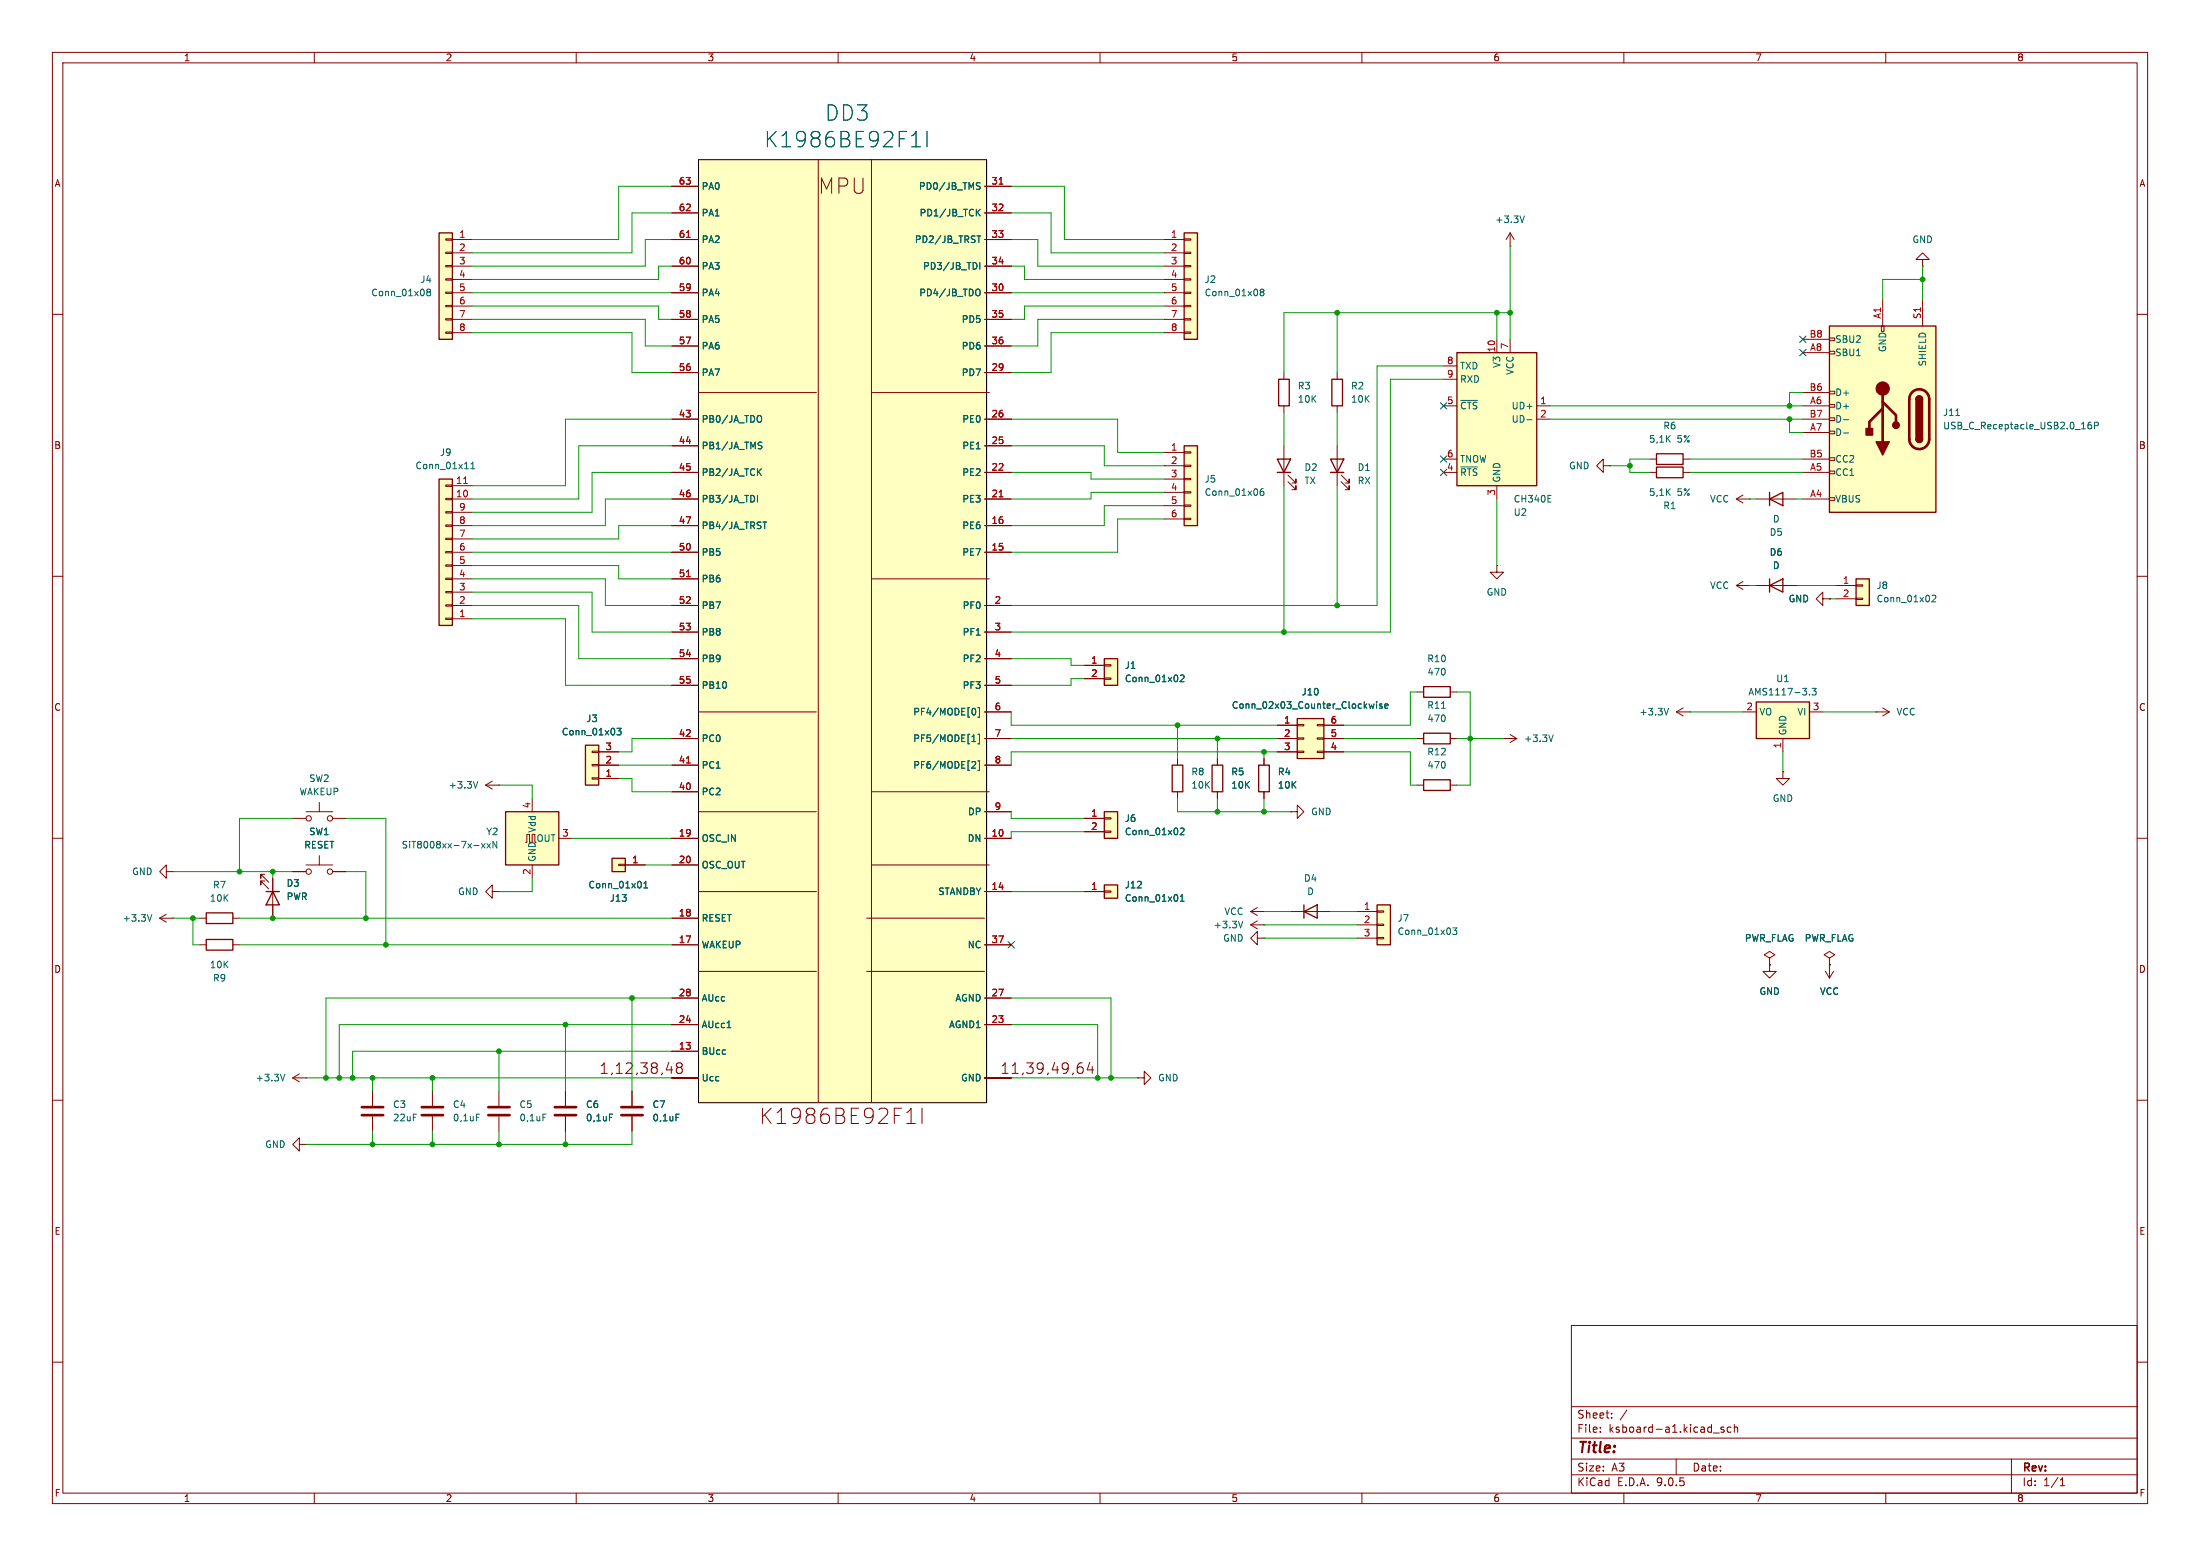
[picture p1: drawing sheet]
<svg xmlns="http://www.w3.org/2000/svg" width="420mm" height="297mm" viewBox="0 0 420 297" stroke-linecap="round" stroke-linejoin="round" font-family="sans-serif">
<g fill="none" stroke="#840000" stroke-width=".19">
<path d="M10 10h400v277h-400zM12 12h396v273h-396zM60 10v2M110 10v2M160 10v2M210 10v2M260 10v2M310 10v2M360 10v2M10 60h2M408 60h2M10 110h2"/>
<path d="M408 110h2M10 160h2M408 160h2M31.7 166.4v-1.3l-1.2 1.3 1.2 1.2v-1.2h1.3M33 166.4h.1M10 210h2M408 210h2M300 253h108v32h-108zM10 260h2M300 278.5h108M300 274.5h108M300 268.5h108"/>
<path d="M305.5 273.2v.2M305.5 272.5v.1M307.7 270.5v.2M307.7 269.8v.1M310.6 269.1l-1.3 1.9M320 278.5v3M327.1 273.5h1.1M329.1 272.5l-.4-.1-.2 .2 .1 .2 .5 .2v.3h-.6M330.4 272.5l-.4-.1-.3 .3 .2 .6h.5M331.1 272.5l.2-.1 .4 .1v.9M331.1 271.9v1.5M384 278.5v6.5"/>
<path d="M408 260h2M60 285v2M110 285v2M160 285v2M210 285v2M260 285v2M300 281.5h108M310 285v2M360 285v2M393.3 283.6h.9M393.3 282.5l.4-.4v1.5"/>
</g>
<path d="M133.3 30.5h55v180h-55z" fill="#ffffc2"/>
<path d="M133.3 30.5h55v180h-55z" fill="none" stroke="#000" stroke-width=".19"/>
<g fill="none" stroke="#840000" stroke-width=".19">
<path d="M128.3 35.6h5M156.2 30.5v180M166.4 30.5v180M188 35.6h5M128.3 40.6h5M128.3 45.7h5M128.3 50.8h5M128.3 55.9h5M188 40.6h5M188 45.7h5M188 50.8h5M188 55.9h5"/>
<path d="M128.3 61h5M128.3 66h5M128.3 71.1h5M133.3 74.9h22.6M166.4 74.9h22.5M188 61h5M188 66h5M188 71.1h5M128.3 80h5M128.3 85.1h5M128.3 90.2h5M128.3 95.3h5"/>
<path d="M188 80h5M188 85.1h5M188 90.2h5M188 95.3h5M128.3 110.5h5M128.3 100.3h5M128.3 105.4h5M128.3 115.6h5M166.4 110.5h22.5M188 100.3h5M188 105.4h5M188 115.6h5"/>
<path d="M128.3 120.7h5M128.3 125.7h5M128.3 130.8h5M133.3 135.9h22.6M188 135.9h5M188 120.7h5M188 125.7h5M188 130.8h5M128.3 151.1h5M128.3 141h5M128.3 146.1h5M133.3 154.9h22.6"/>
<path d="M166.4 151.1h22.5M188 154.9h5M188 141h5M188 146.1h5M128.3 165.1h5M128.3 175.3h5M128.3 160h5M133.3 170.2h22.6M165.5 175.3h22.5M166.4 165.1h22.5M188 170.2h5M188 160h5"/>
<path d="M128.3 180.3h5M128.3 190.5h5M128.3 195.6h5M133.3 185.4h22.6M165.5 185.4h22.5M188 180.3h5M188 190.5h5M188 195.6h5M128.3 200.7h5M128.3 205.7h5M129.5 203.7l-.4-.3 .1-.3 .3-.2h.4l.4 .4-.1 .2-.3 .2M129.5 203.7l-.4 .4 .1 .6 .3 .2 .6-.1 .2-.3v-.4l-.4-.4"/>
<path d="M129.5 203.7h.4M145.6 211.5v2.9M146 212.8l1.2 1.6M147.2 211.5l-1.6 1.7M148.3 214.4h1.7M148.3 212.4l.3-.2 .6-.7v2.9M152.8 212.8l-.2 .3-.4 .2h-.5l-.4-.2-.2-.3v-.7l.3-.4 .8-.2 .4 .3a1.93 1.93 0 0 1-.7 2.6h-.5M154.5 212.8l-.5 .3-.1 .2 .1 .9 .5 .2 .8-.1 .3-.4v-.6l-.3-.4-.3-.1M154.5 212.8a.63 .63 0 0 1-.6-.6 .63 .63 0 0 1 .6-.7h.5a.63 .63 0 0 1 .6 .7 .63 .63 0 0 1-.6 .6M154.5 212.8h.5M158.1 211.5a1.16 1.16 0 0 0-1.4 1.3v1.1l.3 .4 .8 .1 .4-.2 .1-.3v-.7l-.2-.4-.9-.2-.2 .2-.3 .4M159.6 211.5h1a.71 .71 0 0 1 .5 .7 .71 .71 0 0 1-.5 .7 .78 .78 0 0 1 .7 .7 .78 .78 0 0 1-.6 .8h-1.1z"/>
<path d="M159.6 212.9h1M162.5 212.9h1M163.9 211.5h-1.4v2.9h1.4M166.7 212.8l-.1 .3-.5 .2-.8-.1-.3-.4v-.7l.3-.4 .8-.2 .5 .3a1.93 1.93 0 0 1-.7 2.6h-.6M167.8 211.8l.4-.3h.7a.79 .79 0 0 1 .4 1.3l-1.6 1.6h1.8M170.7 212.9h1M172.1 211.5h-1.4v2.9M173.1 214.4h1.7M173.1 212.4l.3-.2 .5-.7v2.9M176 211.5v2.9M188 205.7h5M206.2 202.9h.4"/>
<path d="M206.4 203.6l.4 .4v.5l-.4 .4M208 202.8l-.4 1.4h1.2M208.5 203.5v1.4"/>
</g>
<path d="M190.7 35.1h.8M131.1 45.3h.7M190.7 94.8h.8M131.1 110.1h.7M131.1 145.6h.7" fill="none" stroke="#a90000" stroke-width=".19"/>
<g fill="none" stroke="#006464" stroke-width=".19">
<path d="M146.5 25.1v2.9M146.9 26.3l1.3 1.7M148.2 25.1l-1.7 1.7M149.3 28h1.7M149.3 25.9l.3-.1 .5-.7v2.9M153.7 26.3l-.2 .5-.3 .1h-.6l-.3-.1-.2-.5v-.7l.2-.4 .9-.1 .4 .3a1.93 1.93 0 0 1-.7 2.6h-.6M155.4 26.3l-.3 .2-.2 .4 .1 .8 .4 .3 .8-.1 .3-.4-.1-.9-.4-.3M155.4 26.3a.63 .63 0 0 1-.6-.6 .63 .63 0 0 1 .6-.6h.6a.63 .63 0 0 1 .5 .6 .63 .63 0 0 1-.5 .6M155.4 26.3h.6M159 25.1a1.16 1.16 0 0 0-1.4 1.2v1.2l.3 .4 .8 .1 .5-.3 .1-.2v-.7l-.3-.5-.8-.1-.4 .3-.2 .3M160.6 25.1h.9a.71 .71 0 0 1 .6 .7 .71 .71 0 0 1-.6 .7 .78 .78 0 0 1 .8 .7 .78 .78 0 0 1-.6 .8h-1.1zM160.6 26.5h.9"/>
<path d="M163.5 26.5h.9M164.9 25.1h-1.4v2.9h1.4M167.6 26.3l-.2 .5-.3 .1h-.6l-.4-.3-.1-.3v-.7l.3-.4 .8-.1 .4 .3a1.93 1.93 0 0 1-.7 2.6h-.5M168.8 25.4l.4-.3h.7a.79 .79 0 0 1 .4 1.2l-1.7 1.7h1.8M171.7 26.5h1M173.1 25.1h-1.4v2.9M174 28h1.7M174 25.9l.3-.1 .6-.7v2.9M177 25.1v2.9M186.5 35.4l.6 .4-.1 .3h-.4M186.5 34.9h.6M187.1 39.9l-.7 .8"/>
<path d="M186.4 50.3l.1 .4-.1 .5M186.5 45h.7M186.6 55.2a.43 .43 0 0 1 .5 .4v.4a.43 .43 0 0 1-.5 .5M186.6 40.5l.5 .7M186.9 45v1.3M187 50.1v1.3M144.8 79.3a.43 .43 0 0 1 .6 .4v.5a.43 .43 0 0 1-.6 .4M144 94.9v.6M144.6 94.6v1.2M144.8 90l.5 .7M145 85l.3 .1 .1 .3-.2 .3h-.3M145 84.4l.4 .1"/>
<path d="M145.3 89.5l-.7 .7M145.6 99.6h.8M146 99.6v1.3M185.7 135.3l.1-.1a.68 .68 0 0 1 .5 .6 .68 .68 0 0 1-.5 .7l-.1-.1M186.7 135.1h.3v1.8h-.3M185.5 141.5h.8M185.7 140.6l.2-.3v1.2M185.7 145.4h.4l.2 .3-.8 .9h.8M186.7 140.2h.3v1.8h-.3M186.7 145.2h.3v1.9h-.3M138.8 196.2h.7"/>
</g>
<path d="M116.8 163.8h2.6v2.6h-2.6z" fill="#ffffc2"/>
<path d="M116.8 163.8h2.6v2.6h-2.6z" fill="none" stroke="#840000" stroke-width=".25"/>
<path d="M118.1 165h1.3v.2h-1.3zM119.4 165.1h3.8" fill="none" stroke="#840000" stroke-width=".19"/>
<path d="M122.9 169.5h.7M122.9 168.6l.4-.4v1.3" fill="none" stroke="#006464" stroke-width=".19"/>
<path d="M111.8 142.2h2.5v7.7h-2.5z" fill="#ffffc2"/>
<path d="M111.8 142.2h2.5v7.7h-2.5z" fill="none" stroke="#840000" stroke-width=".25"/>
<path d="M113 148.5h1.3v.2h-1.3zM113 145.9h1.3v.3h-1.3zM113 143.4h1.3v.2h-1.3zM114.3 148.6h3.8M114.3 146.1h3.8M114.3 143.5h3.8" fill="none" stroke="#840000" stroke-width=".19"/>
<path d="M117.8 139h.8l-.5 .5 .4 .1v.6l-.2 .1-.5-.1" fill="none" stroke="#006464" stroke-width=".19"/>
<path d="M262.9 172.7h2.5v7.6h-2.5z" fill="#ffffc2"/>
<path d="M262.9 172.7h2.5v7.6h-2.5z" fill="none" stroke="#840000" stroke-width=".25"/>
<path d="M30.5 175.3l1.2 .7M30.5 175.3h2.5M31.7 174.5l-1.2 .8M33 175.3h.1M94 170.2v-1.3l-1.3 1.3 1.3 1.3v-1.3h1.2M95.2 170.2h.1M259.1 174h3.8M259.1 176.5h3.8M259.1 179.1h3.8M262.9 173.9h1.3v.2h-1.3zM262.9 176.4h1.3v.3h-1.3zM262.9 178.9h1.3v.3h-1.3z" fill="none" stroke="#840000" stroke-width=".19"/>
<path d="M29 174.6l-.4 1.2M277.3 177.1h.8l-.4 .5 .4 .1v.6l-.2 .1-.6-.1" fill="none" stroke="#006464" stroke-width=".19"/>
<path d="M96.5 154.9h10.2v10.2h-10.2z" fill="#ffffc2"/>
<path d="M96.5 154.9h10.2v10.2h-10.2z" fill="none" stroke="#840000" stroke-width=".25"/>
<path d="M92.7 149.9l1.3 .7M92.7 149.9h2.5M94 149.1l-1.3 .8M95.2 149.9h.1M101.6 152.4v2.5M100.3 160.8h.3v-1.5h.5v1.5h.5v-1.5h.5v1.5h.3M101.6 165.1v2.5M106.7 160h2.5M217.2 205.7h1.2v-1.2l1.3 1.2-1.3 1.3v-1.3M217.2 205.7h.1" fill="none" stroke="#840000" stroke-width=".19"/>
<path d="M91.2 149.2l-.4 1.2M91.9 161l.7 .9M92.6 161l-.7 .9M93 161l.6 .9M93.6 161l-.6 .9M94.8 160.6v1.3l-.7-1.3v1.3" fill="none" stroke="#006464" stroke-width=".19"/>
<path d="M83.8 44.5h2.6v20.3h-2.6z" fill="#ffffc2"/>
<path d="M83.8 44.5h2.6v20.3h-2.6zM39.4 179.3h5v2.1h-5zM39.4 174.2h5v2.1h-5zM50.8 170.2h2.5M52.1 170.2l1.2 2.5h-2.5z" fill="none" stroke="#840000" stroke-width=".25"/>
<g fill="none" stroke="#840000" stroke-width=".19">
<path d="M85.1 45.6h1.3v.2h-1.3zM85.1 48.1h1.3v.3h-1.3zM85.1 50.7h1.3v.2h-1.3zM85.1 53.2h1.3v.3h-1.3zM85.1 55.8h1.3v.2h-1.3zM85.1 58.3h1.3v.2h-1.3zM86.4 45.7h3.8M86.4 48.3h3.8M86.4 50.8h3.8M86.4 53.3h3.8M86.4 55.9h3.8M86.4 58.4h3.8"/>
<path d="M85.1 60.8h1.3v.3h-1.3zM85.1 63.4h1.3v.2h-1.3zM86.4 61h3.8M86.4 63.5h3.8M55.9 156.2h2.5M58.4 154.9h5.1M61 153.2v1.7M63.5 156.2h2.5M38.1 175.3h1.3M44.4 175.3h1.3M50.5 166.9h-.7v.7v-.7l1.5 1.5M50.5 168.1h-.7v.8v-.8l1.5 1.6"/>
<path d="M52.1 167.6v7.7M55.9 166.4h2.5M58.4 165.1h5.1M61 163.3v1.8M63.5 166.4h2.5M38.1 180.3h1.3M44.4 180.3h1.3M82.5 208.3v2.8M82.5 213.1v2.8M95.2 208.3v2.8M95.2 213.1v2.8M107.9 208.3v2.8"/>
<path d="M107.9 213.1v2.8M120.6 208.3v2.8M120.6 213.1v2.8"/>
<circle cx="58.9" cy="156.2" r=".51"/>
<circle cx="63" cy="156.2" r=".51"/>
<circle cx="58.9" cy="166.4" r=".51"/>
<circle cx="63" cy="166.4" r=".51"/>
</g>
<path d="M81.7 55.7l-.2-.2 .2-.3h.3l.2 .2-.2 .3M81.7 55.7l-.2 .3v.3l.2 .2 .4-.1 .1-.2v-.2l-.2-.3M81.7 55.7h.3M90.9 212.7h.7M103.6 212.7h.7M116.3 212.7h.7M129 212.7h.7" fill="none" stroke="#006464" stroke-width=".19"/>
<path d="M80.5 211.3h4.1M80.5 212.9h4.1M93.2 211.3h4.1M93.2 212.9h4.1M105.9 211.3h4.1M105.9 212.9h4.1M118.6 211.3h4.1M118.6 212.9h4.1" fill="none" stroke="#840000" stroke-width=".51"/>
<path d="M83.8 91.4h2.6v28h-2.6z" fill="#ffffc2"/>
<path d="M83.8 91.4h2.6v28h-2.6zM337.8 95.3l2.6-1.3v2.5zM337.8 94v2.5M337.8 111.8l2.6-1.3v2.5zM337.8 110.5v2.5" fill="none" stroke="#840000" stroke-width=".25"/>
<g fill="none" stroke="#840000" stroke-width=".19">
<path d="M85.1 97.7h1.3v.2h-1.3zM85.1 95.1h1.3v.3h-1.3zM85.1 92.6h1.3v.2h-1.3zM86.4 97.8h3.8M86.4 95.3h3.8M86.4 92.7h3.8M335.3 95.3h7.6M85.1 118h1.3v.2h-1.3zM85.1 115.4h1.3v.3h-1.3zM85.1 112.9h1.3v.3h-1.3zM85.1 110.4h1.3v.2h-1.3zM85.1 107.8h1.3v.3h-1.3z"/>
<path d="M85.1 105.3h1.3v.2h-1.3zM85.1 102.7h1.3v.3h-1.3zM85.1 100.2h1.3v.3h-1.3zM86.4 118.1h3.8M86.4 115.6h3.8M86.4 113h3.8M86.4 110.5h3.8M86.4 108h3.8M86.4 105.4h3.8M86.4 102.9h3.8M86.4 100.3h3.8M285.7 108v1.2h-1.2l1.2 1.3 1.3-1.3h-1.3"/>
<path d="M285.7 108h.1M331.5 111.8h2.5M331.5 111.8l1.2 .7M332.7 111l-1.2 .8M334 111.8h.1M335.3 111.8h7.6M287 141h.1M287 141h2.6M288.3 140.2l1.3 .8M289.6 141l-1.3 .7M55.9 205.7l1.2 .8M55.9 205.7h2.5"/>
<path d="M57.1 218.4v-1.2l-1.2 1.2 1.2 1.3v-1.3h1.3M57.1 205l-1.2 .7M58.4 205.7h.1M58.4 218.4h.1M71.1 208.3v2.8M71.1 213.1v2.8"/>
</g>
<path d="M88.5 92.3h.7" fill="none" stroke="#a90000" stroke-width=".19"/>
<path d="M89.9 89.5h.7M89.9 88.6l.4-.4v1.3M296.5 140.3l-.4 1.2M54.4 205l-.4 1.3" fill="none" stroke="#006464" stroke-width=".19"/>
<path d="M69.1 211.3h4.1M69.1 212.9h4.1" fill="none" stroke="#840000" stroke-width=".51"/>
<path d="M354.3 110.5h2.6v5.1h-2.6z" fill="#ffffc2"/>
<path d="M354.3 110.5h2.6v5.1h-2.6z" fill="none" stroke="#840000" stroke-width=".25"/>
<path d="M348 114.3v-1.3l-1.3 1.3 1.3 1.3v-1.3h1.2M349.2 114.3h.1M350.5 111.8h3.8M350.5 114.3h3.8M354.3 111.6h1.3v.3h-1.3zM354.3 114.2h1.3v.2h-1.3zM358.1 135.9h.1M358.1 135.9h2.6M359.4 135.1l1.3 .8M360.7 135.9l-1.3 .8" fill="none" stroke="#840000" stroke-width=".19"/>
<path d="M368.8 113.7l.5-.1 .3 .4-.8 .9h.8" fill="none" stroke="#006464" stroke-width=".19"/>
<path d="M335.3 134h10.1v7h-10.1z" fill="#ffffc2"/>
<path d="M335.3 134h10.1v7h-10.1zM223.8 146.1h2v5h-2zM231.4 146.1h2v5h-2z" fill="none" stroke="#840000" stroke-width=".25"/>
<g fill="none" stroke="#840000" stroke-width=".19">
<path d="M320 135.9h2.6M320 135.9l1.3 .8M321.3 135.1l-1.3 .8M322.6 135.9h.1M332.7 135.9h2.6M345.4 135.9h2.6M224.8 144.8v1.3M224.8 151.1v1.3M232.4 144.8v1.3M232.4 151.1v1.3M340.4 147.3v1.3h1.2l-1.2 1.3-1.3-1.3h1.3M340.4 147.3h.1"/>
<path d="M340.4 141v2.5M337.8 182.9l1-.7-1-.6-1 .6 1 .7v1.3M337.8 184.2h.1M337.8 184.2v1.2h1.3l-1.3 1.3-1.3-1.3h1.3M348.5 185.4l.7 1.3M349.2 184.2h.1M349.2 182.9l1.1-.7-1.1-.6-1 .6 1 .7v1.3M349.2 184.2v2.5M350 185.4l-.8 1.3"/>
</g>
<path d="M318.5 135.2l-.4 1.3M345.4 132.5v.2M345.9 131.4h.8l-.4 .5 .3 .1v.5l-.1 .2-.6-.2" fill="none" stroke="#006464" stroke-width=".19"/>
<path d="M210.8 125.7h2.6v5.1h-2.6z" fill="#ffffc2"/>
<path d="M210.8 125.7h2.6v5.1h-2.6z" fill="none" stroke="#840000" stroke-width=".25"/>
<path d="M207 127h3.8M207 129.5h3.8M210.8 126.9h1.3v.2h-1.3zM210.8 129.4h1.3v.3h-1.3z" fill="none" stroke="#840000" stroke-width=".19"/>
<path d="M225.3 129l.5-.2 .2 .4-.7 .9h.7" fill="none" stroke="#006464" stroke-width=".19"/>
<path d="M210.8 154.9h2.6v5.1h-2.6z" fill="#ffffc2"/>
<path d="M210.8 154.9h2.6v5.1h-2.6z" fill="none" stroke="#840000" stroke-width=".25"/>
<path d="M207 156.2h3.8M207 158.8h3.8M210.8 156.1h1.3v.2h-1.3zM210.8 158.6h1.3v.3h-1.3z" fill="none" stroke="#840000" stroke-width=".19"/>
<path d="M225.3 158.2l.5-.1 .2 .3-.7 .9h.7" fill="none" stroke="#006464" stroke-width=".19"/>
<path d="M210.8 168.9h2.6v2.6h-2.6z" fill="#ffffc2"/>
<path d="M254.3 72.4h2v5.1h-2zM254 87.6h2.5l-1.2 2.6zM254 90.2h2.5M316.2 89.2h5.1v2h-5.1zM271.8 131.1h5.1v2h-5.1zM210.8 168.9h2.6v2.6h-2.6z" fill="none" stroke="#840000" stroke-width=".25"/>
<path d="M255.3 71.1v1.3M255.3 77.5v1.2M255.3 85.1v7.6M256 91.9l1.6 1.6v-.8v.8h-.8M256 90.7l1.6 1.5v-.8v.8h-.8M315 90.2h1.2M321.3 90.2h1.3M270.5 132.1h1.3M276.9 132.1h1.2M207 170.2h3.8M210.8 170.1h1.3v.2h-1.3z" fill="none" stroke="#840000" stroke-width=".19"/>
<path d="M225.3 172h.7M225.3 171.1l.4-.3v1.2" fill="none" stroke="#006464" stroke-width=".19"/>
<path d="M278.1 67.3h15.3v25.4h-15.3z" fill="#ffffc2"/>
<path d="M278.1 67.3h15.3v25.4h-15.3z" fill="none" stroke="#840000" stroke-width=".25"/>
<path d="M275.6 77.5h2.5M275.6 69.9h2.5M275.6 72.4h2.5M285.7 64.8v2.5M288.3 64.8v2.5M293.4 77.5h2.5M275.6 87.6h2.5M275.6 90.2h2.5M285.7 92.7v2.6M293.4 80h2.5" fill="none" stroke="#840000" stroke-width=".19"/>
<path d="M278.9 76.4h3.2M278.9 89.1h3.2M291.5 80.1h1M295.5 95.8h.6M295.5 94.6h.6" fill="none" stroke="#006464" stroke-width=".19"/>
<path d="M226.1 44.5h2.5v20.3h-2.5z" fill="#ffffc2"/>
<path d="M226.1 44.5h2.5v20.3h-2.5z" fill="none" stroke="#840000" stroke-width=".25"/>
<g fill="none" stroke="#840000" stroke-width=".19">
<path d="M222.2 45.7h3.9M222.2 48.3h3.9M222.2 50.8h3.9M222.2 53.3h3.9M222.2 55.9h3.9M222.2 58.4h3.9M226.1 45.6h1.2v.2h-1.2zM226.1 48.1h1.2v.3h-1.2zM226.1 50.7h1.2v.2h-1.2zM226.1 53.2h1.2v.3h-1.2zM226.1 55.8h1.2v.2h-1.2zM226.1 58.3h1.2v.2h-1.2z"/>
<path d="M222.2 61h3.9M222.2 63.5h3.9M226.1 60.8h1.2v.3h-1.2zM226.1 63.4h1.2v.2h-1.2z"/>
</g>
<path d="M240.8 55.7l-.2-.2 .2-.3h.2l.3 .2-.3 .3M240.8 55.7l-.2 .3v.3l.2 .2 .4-.1 .1-.2v-.2l-.3-.3M240.8 55.7h.2" fill="none" stroke="#006464" stroke-width=".19"/>
<path d="M226.1 85.1h2.5v15.2h-2.5z" fill="#ffffc2"/>
<path d="M244.1 72.4h2v5.1h-2zM226.1 85.1h2.5v15.2h-2.5zM243.8 87.6h2.6l-1.3 2.6zM243.8 90.2h2.6M316.2 86.6h5.1v2h-5.1z" fill="none" stroke="#840000" stroke-width=".25"/>
<g fill="none" stroke="#840000" stroke-width=".19">
<path d="M288.3 47h.1M288.3 44.5l.8 1.2M288.3 44.5l-.8 1.2M288.3 44.5v2.5M367 49.5h1.3l-1.3-1.2-1.2 1.2h1.2v1.3M367 50.8h.1M245.1 71.1v1.3M245.1 77.5v1.2M222.2 86.4h3.9M222.2 88.9h3.9M222.2 91.4h3.9M222.2 94h3.9"/>
<path d="M222.2 96.5h3.9M222.2 99.1h3.9M226.1 86.2h1.2v.3h-1.2zM226.1 88.8h1.2v.2h-1.2zM226.1 91.3h1.2v.3h-1.2zM226.1 93.9h1.2v.2h-1.2zM226.1 96.4h1.2v.2h-1.2zM226.1 98.9h1.2v.3h-1.2zM245.1 85.1v7.6M245.9 91.9l1.5 1.6v-.8v.8h-.8M245.9 90.7l1.5 1.5v-.8v.8h-.8M306.1 88.9v-1.3l-1.3 1.3 1.3 1.3v-1.3h1.2"/>
<path d="M307.3 88.9h.1M315 87.6h1.2M321.3 87.6h1.3M331.5 95.3l1.2 .7M331.5 95.3h2.5M332.7 94.5l-1.2 .8M334 95.3h.1"/>
</g>
<path d="M291 41.2l-.4 1.3M241.2 93.3h-.4a.86 .86 0 0 0 0 1.3l.4-.2 .1-.4-.3-.2h-.3l-.1 .2" fill="none" stroke="#006464" stroke-width=".19"/>
<path d="M349.2 62.2h20.4v35.6h-20.4z" fill="#ffffc2"/>
<g fill="none" stroke="#840000" stroke-width=".19">
<path d="M359.4 57.2v5M367 57.2v5M344.2 77.5h5M344.2 74.9h5M344.2 67.3h5M344.2 64.8h5M349.2 79.8h1.1v.5h-1.1zM349.2 77.2h1.1v.5h-1.1zM349.2 74.7h1.1v.5h-1.1zM349.2 67.1h1.1v.5h-1.1zM349.2 64.5h1.1v.5h-1.1zM359.2 62.2h.5v1h-.5z"/>
<path d="M344.2 95.3h5M344.2 90.2h5M344.2 87.6h5M344.2 82.6h5M344.2 80h5M349.2 95h1.1v.5h-1.1zM349.2 89.9h1.1v.5h-1.1zM349.2 87.4h1.1v.5h-1.1zM349.2 82.3h1.1v.5h-1.1zM241.3 144.8v1.3M241.3 151.1v1.3M246.4 154.9h1.2v-1.2l1.3 1.2-1.3 1.3v-1.3"/>
<path d="M246.4 154.9h.1M238.8 174l1.2 .8M238.8 174h2.5M238.8 176.5l1.2 .8M238.8 176.5h2.5M240 179.1v-1.3l-1.2 1.3 1.2 1.2v-1.2h1.3M240 173.2l-1.2 .8M240 175.8l-1.2 .7M241.3 174h.1M241.3 179.1h.1M241.3 176.5h.1"/>
</g>
<path d="M349.2 62.2h20.4v35.6h-20.4zM365.8 76.2a.64 .64 0 0 1 .6-.6 .64 .64 0 0 1 .6 .6M365.8 83.8a.64 .64 0 0 0 .6 .7 .64 .64 0 0 0 .6-.7M240.3 146.1h2v5h-2z" fill="none" stroke="#840000" stroke-width=".25"/>
<path d="M359.4 78l-2.5 2.5v1.3M359.4 76.7l2.5 2.5v1.3M359.4 74.2v10.1M365 74.9a1.91 1.91 0 0 1 2.1-.5 1.91 1.91 0 0 1 1.2 1.8v7.6a1.91 1.91 0 0 1-1.9 1.9 1.91 1.91 0 0 1-1.9-1.9v-7.7l.2-.7z" fill="none" stroke="#840000" stroke-width=".51"/>
<g fill="#840000" stroke="#840000" stroke-width=".25">
<path d="M365.8 76.2h1.2v7.6h-1.2z"/>
<path d="M365.8 83.8h1.2a.64 .64 0 0 1-.6 .7 .64 .64 0 0 1-.6-.7z"/>
<path d="M365.9 75.8a.64 .64 0 0 1 .7-.2 .64 .64 0 0 1 .4 .6h-1.2z"/>
<path d="M358.1 84.3h2.6l-1.3 2.6z"/>
<path d="M356.2 81.8h1.3v1.3h-1.3z"/>
<circle cx="361.9" cy="81.2" r=".63"/>
</g>
<circle cx="359.4" cy="74.2" r="1.27" fill="#840000" stroke="#840000" stroke-width=".19"/>
<path d="M373.4 79.3h.7M351.9 82.6h1M351.9 80.1h1M399.2 80.6h-.4a.86 .86 0 0 0 0 1.3l.5-.2v-.4l-.2-.2h-.4l-.1 .2M399.9 81.3l.6-.1 .1-.2-.1-.3-.6-.1v1.3M237.3 175.8l-.5 1.3" fill="none" stroke="#006464" stroke-width=".19"/>
<path d="M247.6 137.2h5.1v7.6h-5.1z" fill="#ffffc2"/>
<path d="M247.6 137.2h5.1v7.6h-5.1zM271.8 140h5.1v2h-5.1zM271.8 148.8h5.1v2.1h-5.1zM248.9 174l2.6-1.3v2.6zM248.9 172.7v2.6" fill="none" stroke="#840000" stroke-width=".25"/>
<g fill="none" stroke="#840000" stroke-width=".19">
<path d="M128.3 35.6h5M188 35.6h5M128.3 40.6h5M128.3 45.7h5M128.3 50.8h5M128.3 55.9h5M188 40.6h5M188 45.7h5M188 50.8h5M188 55.9h5M128.3 61h5M128.3 66h5"/>
<path d="M128.3 71.1h5M188 61h5M188 66h5M188 71.1h5M128.3 80h5M128.3 85.1h5M128.3 90.2h5M128.3 95.3h5M188 80h5M188 85.1h5M188 90.2h5M188 95.3h5"/>
<path d="M128.3 100.3h5M128.3 105.4h5M128.3 110.5h5M128.3 115.6h5M188 100.3h5M188 105.4h5M188 115.6h5M335.3 111.8h2.5M340.4 111.8h2.5M349.2 114.3h.1M128.3 120.7h5M128.3 125.7h5"/>
<path d="M128.3 130.8h5M188 120.7h5M188 125.7h5M188 130.8h5M188 135.9h5M207 127h3.8M207 129.5h3.8M243.8 138.4h3.8M247.6 138.3h1.3v.3h-1.3zM251.5 138.3h1.2v.3h-1.2zM252.7 138.4h3.8M114.3 143.5h3.8"/>
<path d="M114.3 146.1h3.8M114.3 148.6h3.8M128.3 141h5M128.3 146.1h5M128.3 151.1h5M188 141h5M188 146.1h5M188 154.9h5M207 156.2h3.8M207 158.8h3.8M232.4 144.8v1.3M232.4 151.1v1.3"/>
<path d="M241.3 144.8v1.3M241.3 151.1v1.3M243.8 141h3.8M243.8 143.5h3.8M247.6 140.8h1.3v.3h-1.3zM247.6 143.4h1.3v.2h-1.3zM251.5 140.8h1.2v.3h-1.2zM251.5 143.4h1.2v.2h-1.2zM252.7 141h3.8M252.7 143.5h3.8M270.5 141h1.3M270.5 149.9h1.3"/>
<path d="M276.9 141h1.2M276.9 149.9h1.2M52.1 167.6v2.6M52.1 172.7v2.6M55.9 166.4h2.5M63.5 166.4h2.5M119.4 165.1h3.8M128.3 160h5M128.3 165.1h5M128.3 175.3h5M188 160h5M188 170.2h5"/>
<path d="M207 170.2h3.8M246.4 174h7.6M128.3 180.3h5M128.3 190.5h5M128.3 195.6h5M188 180.3h5M188 190.5h5M188 195.6h5M337.8 184.2h.1M349.2 184.2h.1M107.9 208.3v2.8M107.9 213.1v2.8"/>
<path d="M120.6 208.3v2.8M120.6 213.1v2.8M128.3 200.7h5M128.3 205.7h5M188 205.7h5"/>
</g>
<g fill="none" stroke="#006464" stroke-width=".19">
<path d="M146.5 25.1v2.9M146.9 26.3l1.3 1.7M148.2 25.1l-1.7 1.7M149.3 28h1.7M149.3 25.9l.3-.1 .5-.7v2.9M153.7 26.3l-.2 .5-.3 .1h-.6l-.3-.1-.2-.5v-.7l.2-.4 .9-.1 .4 .3a1.93 1.93 0 0 1-.7 2.6h-.6M155.4 26.3l-.3 .2-.2 .4 .1 .8 .4 .3 .8-.1 .3-.4-.1-.9-.4-.3M155.4 26.3a.63 .63 0 0 1-.6-.6 .63 .63 0 0 1 .6-.6h.6a.63 .63 0 0 1 .5 .6 .63 .63 0 0 1-.5 .6M155.4 26.3h.6M159 25.1a1.16 1.16 0 0 0-1.4 1.2v1.2l.3 .4 .8 .1 .5-.3 .1-.2v-.7l-.3-.5-.8-.1-.4 .3-.2 .3M160.6 25.1h.9a.71 .71 0 0 1 .6 .7 .71 .71 0 0 1-.6 .7 .78 .78 0 0 1 .8 .7 .78 .78 0 0 1-.6 .8h-1.1zM160.6 26.5h.9"/>
<path d="M163.5 26.5h.9M164.9 25.1h-1.4v2.9h1.4M167.6 26.3l-.2 .5-.3 .1h-.6l-.4-.3-.1-.3v-.7l.3-.4 .8-.1 .4 .3a1.93 1.93 0 0 1-.7 2.6h-.5M168.8 25.4l.4-.3h.7a.79 .79 0 0 1 .4 1.2l-1.7 1.7h1.8M171.7 26.5h1M173.1 25.1h-1.4v2.9M174 28h1.7M174 25.9l.3-.1 .6-.7v2.9M177 25.1v2.9M186.5 35.4l.6 .4-.1 .3h-.4M186.5 34.9h.6M187.1 39.9l-.7 .8"/>
<path d="M186.4 50.3l.1 .4-.1 .5M186.5 45h.7M186.6 55.2a.43 .43 0 0 1 .5 .4v.4a.43 .43 0 0 1-.5 .5M186.6 40.5l.5 .7M186.9 45v1.3M187 50.1v1.3M144.8 79.3a.43 .43 0 0 1 .6 .4v.5a.43 .43 0 0 1-.6 .4M144 94.9v.6M144.6 94.6v1.2M144.8 90l.5 .7M145 85l.3 .1 .1 .3-.2 .3h-.3M145 84.4l.4 .1"/>
<path d="M145.3 89.5l-.7 .7M145.6 99.6h.8M146 99.6v1.3M117.8 139h.8l-.5 .5 .4 .1v.6l-.2 .1-.5-.1M185.7 135.3l.1-.1a.68 .68 0 0 1 .5 .6 .68 .68 0 0 1-.5 .7l-.1-.1M186.7 135.1h.3v1.8h-.3M225.3 129l.5-.2 .2 .4-.7 .9h.7M262.3 134.4l-.2 .8-.3-.6M262.8 133.9v.2M262.8 134.4v.8M263.8 134.4h-.3l-.2 .1 .1 .2 .4 .1v.3h-.5M264.4 134.8l.6-.1-.1-.3h-.3l-.2 .1v.6h.5"/>
<path d="M275.2 135.2h.7M185.5 141.5h.8M185.7 140.6l.2-.3v1.2M185.7 145.4h.4l.2 .3-.8 .9h.8M186.7 140.2h.3v1.8h-.3M186.7 145.2h.3v1.9h-.3M225.3 158.2l.5-.1 .2 .3-.7 .9h.7M122.9 169.5h.7M122.9 168.6l.4-.4v1.3M225.3 172h.7M225.3 171.1l.4-.3v1.2M138.8 196.2h.7"/>
<path d="M116.3 212.7h.7M129 212.7h.7"/>
</g>
<g fill="none" stroke="#009600" stroke-width=".19">
<path d="M128.3 35.6h-10.2v10.1h-27.9M193 35.6h10.2v10.1h19M90.2 58.4h35.5v2.6h2.6M90.2 55.9h38.1M128.3 40.6h-7.7v7.7h-30.4M128.3 45.7h-5.1v5.1h-33M128.3 50.8h-2.6v2.5h-35.5M193 45.7h5.1v5.1h24.1M193 40.6h7.7v7.7h21.5M193 50.8h2.6v2.5h26.6M193 55.9h29.2M222.2 58.4h-26.6v2.6h-2.6"/>
<path d="M255.3 59.7v11.4M285.7 59.7v5.1M288.3 59.7h-43.2v11.4M288.3 47v17.8M367 53.3h-7.6v3.9M367 50.8v6.4M90.2 61h33v5h5.1M90.2 63.5h30.4v7.6h7.7M222.2 61h-24.1v5h-5.1M222.2 63.5h-21.5v7.6h-7.7M245.1 78.7v6.4M255.3 78.7v6.4"/>
<path d="M275.6 69.9h-12.7v45.7h-69.9M275.6 72.4h-10.2v48.3h-72.4M295.9 77.5h48.3M344.2 74.9h-2.6v2.6M128.3 90.2h-15.3v7.6h-22.8M128.3 85.1h-17.8v10.2h-20.3M128.3 95.3h-12.7v5h-25.4M128.3 80h-20.4v12.7h-17.7M193 85.1h17.8v3.8h11.4M193 80h20.4v6.4h8.8M193 90.2h15.3v1.2h13.9M222.2 94h-13.9v1.3h-15.3"/>
<path d="M222.2 96.5h-11.4v3.8h-17.8M222.2 99.1h-8.8v6.3h-20.4M245.1 92.7v28M255.3 92.7v22.9M285.7 95.3v12.7M295.9 80h48.3M307.3 88.9h3.8M315 87.6h-3.9v2.6h3.9M322.6 90.2h21.6M322.6 87.6h21.6M334 95.3h1.3M341.6 80v2.6h2.6"/>
<path d="M342.9 95.3h1.3M90.2 113h22.8v7.7h15.3M90.2 108h27.9v2.5h10.2M90.2 115.6h20.3v10.1h17.8M90.2 110.5h25.4v5.1h12.7M90.2 118.1h17.7v12.7h20.4M90.2 105.4h38.1M128.3 100.3h-10.2v2.6h-27.9M334 111.8h1.3M342.9 111.8h7.6M349.2 114.3h1.3M193 125.7h11.5v1.3h2.5"/>
<path d="M193 135.9v2.5h50.8M207 129.5h-2.5v1.3h-11.5M224.8 138.4v6.4M270.5 132.1h-1.3v6.3h-12.7M278.1 132.1h2.6v17.8h-2.6M322.6 135.9h10.1M348 135.9h10.1M55.9 156.2h-10.2v10.2M66 156.2h7.7v24.1M95.2 149.9h6.4v2.5M118.1 148.6h2.5v2.5h7.7M118.1 146.1h10.2"/>
<path d="M128.3 141h-7.7v2.5h-2.5M193 154.9v1.3h14M193 141h50.8M207 158.8h-14v1.2M224.8 152.4v2.5h21.6M232.4 141v3.8M232.4 152.4v2.5M241.3 143.5v1.3M241.3 152.4v2.5M243.8 143.5h-50.8v2.6M256.5 141h14M256.5 143.5h12.7v6.4h1.3"/>
<path d="M278.1 141h8.9M340.4 143.5v3.8M33 175.3h5.1M33 166.4h22.9M36.8 175.3v5h1.3M45.7 175.3h82.6M52.1 166.4v1.2M66 166.4h3.8v8.9M101.6 167.6v2.6h-6.4M109.2 160h19.1M123.2 165.1h5.1M193 170.2h14"/>
<path d="M241.3 174h5.1M241.3 176.5h17.8M241.3 179.1h17.8M254 174h5.1M45.7 180.3h82.6M107.9 195.6v12.7M120.6 190.5v17.8M128.3 190.5h-66.1v15.2M128.3 195.6h-63.5v10.1M193 195.6h16.5v10.1M193 190.5h19.1v15.2M58.4 205.7h69.9"/>
<path d="M71.1 205.7v2.6M71.1 215.9v2.5M82.5 205.7v2.6M82.5 215.9v2.5M95.2 200.7v7.6M95.2 215.9v2.5M107.9 215.9v2.5M120.6 215.9v2.5h-62.2M128.3 200.7h-61v5M193 205.7h24.2"/>
</g>
<path d="M275 76.9l1.2 1.2M276.2 76.9l-1.2 1.2M343.6 64.2l1.2 1.2M343.6 66.7l1.2 1.2M344.8 64.2l-1.2 1.2M344.8 66.7l-1.2 1.2M275 89.6l1.2 1.2M275 87l1.2 1.2M276.2 89.6l-1.2 1.2M276.2 87l-1.2 1.2M192.4 179.7l1.2 1.2M193.6 179.7l-1.2 1.2" fill="none" stroke="#000084" stroke-width=".19"/>
<path d="M190.7 35.1h.8M131.1 45.3h.7M190.7 94.8h.8M131.1 110.1h.7M131.1 145.6h.7" fill="none" stroke="#a90000" stroke-width=".19"/>
<g fill="#009600" stroke="#009600" stroke-width=".19">
<circle cx="71.1" cy="205.7" r=".46"/>
<circle cx="107.9" cy="195.6" r=".46"/>
<circle cx="82.5" cy="205.7" r=".46"/>
<circle cx="95.2" cy="200.7" r=".46"/>
<circle cx="107.9" cy="218.4" r=".46"/>
<circle cx="120.6" cy="190.5" r=".46"/>
<circle cx="209.5" cy="205.7" r=".46"/>
<circle cx="212.1" cy="205.7" r=".46"/>
<circle cx="73.7" cy="180.3" r=".46"/>
<circle cx="45.7" cy="166.4" r=".46"/>
<circle cx="36.8" cy="175.3" r=".46"/>
<circle cx="52.1" cy="166.4" r=".46"/>
<circle cx="52.1" cy="175.3" r=".46"/>
<circle cx="69.8" cy="175.3" r=".46"/>
<circle cx="82.5" cy="218.4" r=".46"/>
<circle cx="95.2" cy="218.4" r=".46"/>
<circle cx="71.1" cy="218.4" r=".46"/>
<circle cx="64.8" cy="205.7" r=".46"/>
<circle cx="62.2" cy="205.7" r=".46"/>
<circle cx="67.3" cy="205.7" r=".46"/>
<circle cx="280.7" cy="141" r=".46"/>
<circle cx="311.1" cy="88.9" r=".46"/>
<circle cx="241.3" cy="154.9" r=".46"/>
<circle cx="224.8" cy="138.4" r=".46"/>
<circle cx="232.4" cy="154.9" r=".46"/>
<circle cx="232.4" cy="141" r=".46"/>
<circle cx="241.3" cy="143.5" r=".46"/>
<circle cx="255.3" cy="115.6" r=".46"/>
<circle cx="245.1" cy="120.7" r=".46"/>
<circle cx="255.3" cy="59.7" r=".46"/>
<circle cx="341.6" cy="80" r=".46"/>
<circle cx="285.7" cy="59.7" r=".46"/>
<circle cx="288.3" cy="59.7" r=".46"/>
<circle cx="367" cy="53.3" r=".46"/>
<circle cx="341.6" cy="77.5" r=".46"/>
</g>
<text font-size="4.1" fill="#006464" x="157.5" y="23.3">DD3</text>
<text font-size="4.1" fill="#840000" x="156.2" y="37.2">MPU</text>
<g font-size="2.8" fill="#840000">
<text x="114.4" y="205.2">1,12,38,48</text>
<text x="190.9" y="205.2">11,39,49,64</text>
<text x="301" y="277.9">Title:</text>
</g>
<g font-size="2.1" fill="#840000">
<text x="301" y="273.7">File:</text>
<text x="301" y="271">Sheet:</text>
<text x="307.1" y="273.7">ksboard-a1.kicad_sch</text>
<text x="301" y="281.1">Size:</text>
<text x="307.6" y="281.1">A3</text>
<text x="323" y="281.1">Date:</text>
<text x="386" y="281.3">Rev:</text>
<text x="301" y="283.9">KiCad</text>
<text x="308.7" y="283.9">E.D.A.</text>
<text x="316.3" y="283.9">9.0.5</text>
<text x="386" y="283.9">Id:</text>
<text x="390.1" y="283.9">1/1</text>
</g>
<g font-size="1.8" fill="#840000">
<text x="35" y="11.9">1</text>
<text x="85" y="11.9">2</text>
<text x="135" y="11.9">3</text>
<text x="185" y="11.9">4</text>
<text x="235" y="11.9">5</text>
<text x="285" y="11.9">6</text>
<text x="335" y="11.9">7</text>
<text x="385" y="11.9">8</text>
<text x="10.3" y="35.9">A</text>
<text x="408.3" y="35.9">A</text>
<text x="10.3" y="85.9">B</text>
<text x="408.2" y="85.9">B</text>
<text x="10.3" y="135.9">C</text>
<text x="408.2" y="135.9">C</text>
<text x="10.3" y="185.9">D</text>
<text x="408.2" y="185.9">D</text>
<text x="10.3" y="235.9">E</text>
<text x="408.3" y="235.9">E</text>
<text x="10.3" y="285.9">F</text>
<text x="35" y="286.9">1</text>
<text x="85" y="286.9">2</text>
<text x="135" y="286.9">3</text>
<text x="185" y="286.9">4</text>
<text x="235" y="286.9">5</text>
<text x="285" y="286.9">6</text>
<text x="335" y="286.9">7</text>
<text x="385" y="286.9">8</text>
<text x="408.3" y="285.9">F</text>
</g>
<g font-size="1.8" fill="#a90000">
<text x="129.5" y="35.3">63</text>
<text x="189.2" y="35.3">31</text>
<text x="129.5" y="40.4">62</text>
<text x="189.2" y="40.4">32</text>
<text x="87.6" y="45.5">1</text>
<text x="129.5" y="45.5">61</text>
<text x="189.2" y="45.5">33</text>
<text x="223.4" y="45.5">1</text>
<text x="87.6" y="48">2</text>
<text x="87.6" y="50.5">3</text>
<text x="87.6" y="53.1">4</text>
<text x="129.5" y="50.5">60</text>
<text x="189.2" y="50.5">34</text>
<text x="223.4" y="48">2</text>
<text x="223.4" y="50.5">3</text>
<text x="223.4" y="53.1">4</text>
<text x="87.6" y="55.6">5</text>
<text x="87.6" y="58.2">6</text>
<text x="129.5" y="55.6">59</text>
<text x="189.2" y="55.6">30</text>
<text x="223.4" y="55.6">5</text>
<text x="223.4" y="58.2">6</text>
<text x="87.6" y="60.7">7</text>
<text x="87.6" y="63.2">8</text>
<text x="129.5" y="60.7">58</text>
<text x="129.5" y="65.8">57</text>
<text x="189.2" y="60.7">35</text>
<text x="189.2" y="65.8">36</text>
<text x="223.4" y="60.7">7</text>
<text x="223.4" y="63.2">8</text>
<text x="345.4" y="64.5">B8</text>
<text x="359.2" y="60.9" transform="rotate(-90 359.2 60.9)">A1</text>
<text x="366.8" y="61" transform="rotate(-90 366.8 61)">S1</text>
<text x="129.5" y="70.9">56</text>
<text x="189.2" y="70.9">29</text>
<text x="276.2" y="69.6">8</text>
<text x="285.5" y="67.4" transform="rotate(-90 285.5 67.4)">10</text>
<text x="288" y="66.7" transform="rotate(-90 288 66.7)">7</text>
<text x="345.5" y="67.1">A8</text>
<text x="276.2" y="72.1">9</text>
<text x="276.2" y="77.2">5</text>
<text x="293.9" y="77.2">1</text>
<text x="345.4" y="74.7">B6</text>
<text x="345.5" y="77.2">A6</text>
<text x="129.5" y="79.8">43</text>
<text x="189.2" y="79.8">26</text>
<text x="293.9" y="79.8">2</text>
<text x="345.4" y="79.8">B7</text>
<text x="345.5" y="82.3">A7</text>
<text x="129.5" y="84.8">44</text>
<text x="129.5" y="89.9">45</text>
<text x="189.2" y="84.8">25</text>
<text x="189.2" y="89.9">22</text>
<text x="223.4" y="86.1">1</text>
<text x="223.4" y="88.6">2</text>
<text x="276.2" y="87.4">6</text>
<text x="276.2" y="89.9">4</text>
<text x="345.4" y="87.4">B5</text>
<text x="345.5" y="89.9">A5</text>
<text x="87" y="95">10</text>
<text x="87" y="92.5">11</text>
<text x="129.5" y="95">46</text>
<text x="189.2" y="95">21</text>
<text x="223.4" y="91.2">3</text>
<text x="223.4" y="93.7">4</text>
<text x="285.5" y="94.7" transform="rotate(-90 285.5 94.7)">3</text>
<text x="345.5" y="95">A4</text>
<text x="87.6" y="100.1">8</text>
<text x="87.6" y="97.5">9</text>
<text x="129.5" y="100.1">47</text>
<text x="189.2" y="100.1">16</text>
<text x="223.4" y="96.3">5</text>
<text x="223.4" y="98.8">6</text>
<text x="87.6" y="107.7">5</text>
<text x="87.6" y="105.2">6</text>
<text x="87.6" y="102.6">7</text>
<text x="129.5" y="105.2">50</text>
<text x="189.2" y="105.2">15</text>
<text x="87.6" y="112.8">3</text>
<text x="87.6" y="110.2">4</text>
<text x="129.5" y="110.2">51</text>
<text x="351.7" y="111.5">1</text>
<text x="87.6" y="117.9">1</text>
<text x="87.6" y="115.3">2</text>
<text x="129.5" y="115.3">52</text>
<text x="189.8" y="115.3">2</text>
<text x="351.7" y="114">2</text>
<text x="129.5" y="120.4">53</text>
<text x="129.5" y="125.5">54</text>
<text x="189.8" y="120.4">3</text>
<text x="189.8" y="125.5">4</text>
<text x="129.5" y="130.6">55</text>
<text x="189.8" y="130.6">5</text>
<text x="208.2" y="126.7">1</text>
<text x="208.2" y="129.3">2</text>
<text x="189.8" y="135.6">6</text>
<text x="333.3" y="135.6">2</text>
<text x="346" y="135.6">3</text>
<text x="115.5" y="143.3">3</text>
<text x="129.5" y="140.7">42</text>
<text x="189.8" y="140.7">7</text>
<text x="245" y="138.2">1</text>
<text x="245" y="140.7">2</text>
<text x="245" y="143.3">3</text>
<text x="253.9" y="138.2">6</text>
<text x="253.9" y="140.7">5</text>
<text x="253.9" y="143.3">4</text>
<text x="340.1" y="142.9" transform="rotate(-90 340.1 142.9)">1</text>
<text x="115.5" y="148.3">1</text>
<text x="115.5" y="145.8">2</text>
<text x="129.5" y="145.8">41</text>
<text x="189.8" y="145.8">8</text>
<text x="101.3" y="154.4" transform="rotate(-90 101.3 154.4)">4</text>
<text x="129.5" y="150.9">40</text>
<text x="189.8" y="154.7">9</text>
<text x="208.2" y="156">1</text>
<text x="107.2" y="159.8">3</text>
<text x="129.5" y="159.8">19</text>
<text x="189.2" y="159.8">10</text>
<text x="208.2" y="158.5">2</text>
<text x="101.3" y="167.1" transform="rotate(-90 101.3 167.1)">2</text>
<text x="120.6" y="164.8">1</text>
<text x="129.5" y="164.8">20</text>
<text x="189.2" y="169.9">14</text>
<text x="208.2" y="169.9">1</text>
<text x="260.3" y="173.7">1</text>
<text x="129.5" y="175">18</text>
<text x="260.3" y="176.3">2</text>
<text x="260.3" y="178.8">3</text>
<text x="129.5" y="180.1">17</text>
<text x="189.2" y="180.1">37</text>
<text x="129.5" y="190.2">28</text>
<text x="189.2" y="190.2">27</text>
<text x="129.5" y="195.3">24</text>
<text x="189.2" y="195.3">23</text>
<text x="129.5" y="200.4">13</text>
</g>
<g font-size="1.8" fill="#006464">
<text x="133.9" y="36.4">PA0</text>
<text x="133.9" y="41.5">PA1</text>
<text x="175.3" y="36.4">PD0/JB_TMS</text>
<text x="175.5" y="41.5">PD1/JB_TCK</text>
<text x="133.9" y="46.6">PA2</text>
<text x="174.5" y="46.6">PD2/JB_TRST</text>
<text x="285.3" y="42.8">+3.3V</text>
<text x="365" y="46.6">GND</text>
<text x="133.9" y="51.7">PA3</text>
<text x="176.1" y="51.7">PD3/JB_TDI</text>
<text x="70.8" y="56.7">Conn_01x08</text>
<text x="80.2" y="54.2">J4</text>
<text x="133.9" y="56.7">PA4</text>
<text x="175.4" y="56.7">PD4/JB_TDO</text>
<text x="229.9" y="54.2">J2</text>
<text x="229.9" y="56.7">Conn_01x08</text>
<text x="133.9" y="61.8">PA5</text>
<text x="183.5" y="61.8">PD5</text>
<text x="350.3" y="65.6">SBU2</text>
<text x="133.9" y="66.9">PA6</text>
<text x="133.9" y="72">PA7</text>
<text x="183.5" y="66.9">PD6</text>
<text x="183.5" y="72">PD7</text>
<text x="278.6" y="70.7">TXD</text>
<text x="286.6" y="70.3" transform="rotate(-90 286.6 70.3)">V3</text>
<text x="289.2" y="71.6" transform="rotate(-90 289.2 71.6)">VCC</text>
<text x="350.3" y="68.2">SBU1</text>
<text x="360.3" y="67.3" transform="rotate(-90 360.3 67.3)">GND</text>
<text x="367.9" y="70" transform="rotate(-90 367.9 70)">SHIELD</text>
<text x="247.7" y="74.5">R3</text>
<text x="247.7" y="77.1">10K</text>
<text x="257.8" y="74.5">R2</text>
<text x="257.8" y="77.1">10K</text>
<text x="278.6" y="73.3">RXD</text>
<text x="350.3" y="75.8">D+</text>
<text x="133.9" y="80.9">PB0/JA_TDO</text>
<text x="183.6" y="80.9">PE0</text>
<text x="278.6" y="78.3">~{CTS}</text>
<text x="288.5" y="78.3">UD+</text>
<text x="288.5" y="80.9">UD-</text>
<text x="317.4" y="82.1">R6</text>
<text x="350.3" y="83.4">D-</text>
<text x="350.3" y="80.9">D-</text>
<text x="350.3" y="78.3">D+</text>
<text x="370.8" y="82.1">USB_C_Receptacle_USB2.0_16P</text>
<text x="370.8" y="79.6">J11</text>
<text x="79.2" y="89.8">Conn_01x11</text>
<text x="83.9" y="87.2">J9</text>
<text x="133.9" y="86">PB1/JA_TMS</text>
<text x="183.6" y="86">PE1</text>
<text x="278.6" y="88.5">TNOW</text>
<text x="299.4" y="89.8">GND</text>
<text x="314.7" y="84.7">5,1K</text>
<text x="320.2" y="84.7">5%</text>
<text x="350.3" y="88.5">CC2</text>
<text x="133.9" y="91">PB2/JA_TCK</text>
<text x="183.6" y="91">PE2</text>
<text x="229.9" y="92.3">J5</text>
<text x="229.9" y="94.8">Conn_01x06</text>
<text x="248.9" y="90.1">D2</text>
<text x="248.9" y="92.6">TX</text>
<text x="259.1" y="90.1">D1</text>
<text x="259.1" y="92.6">RX</text>
<text x="278.6" y="91">~{RTS}</text>
<text x="286.6" y="92.2" transform="rotate(-90 286.6 92.2)">GND</text>
<text x="314.7" y="94.8">5,1K</text>
<text x="320.2" y="94.8">5%</text>
<text x="350.3" y="91">CC1</text>
<text x="133.9" y="96.1">PB3/JA_TDI</text>
<text x="133.9" y="101.2">PB4/JA_TRST</text>
<text x="183.6" y="96.1">PE3</text>
<text x="183.6" y="101.2">PE6</text>
<text x="288.9" y="98.7">U2</text>
<text x="288.9" y="96.1">CH340E</text>
<text x="317.4" y="97.4">R1</text>
<text x="326.4" y="96.1">VCC</text>
<text x="338.4" y="99.9">D</text>
<text x="350.3" y="96.1">VBUS</text>
<text x="133.9" y="106.3">PB5</text>
<text x="183.6" y="106.3">PE7</text>
<text x="337.7" y="106.3">D6</text>
<text x="337.7" y="102.5">D5</text>
<text x="133.9" y="111.4">PB6</text>
<text x="283.7" y="113.9">GND</text>
<text x="326.4" y="112.6">VCC</text>
<text x="338.4" y="108.8">D</text>
<text x="358.1" y="112.6">J8</text>
<text x="133.9" y="116.4">PB7</text>
<text x="183.7" y="116.4">PF0</text>
<text x="341.4" y="115.2">GND</text>
<text x="358.1" y="115.2">Conn_01x02</text>
<text x="133.9" y="121.5">PB8</text>
<text x="183.7" y="121.5">PF1</text>
<text x="133.9" y="126.6">PB9</text>
<text x="133.9" y="131.7">PB10</text>
<text x="183.7" y="126.6">PF2</text>
<text x="183.7" y="131.7">PF3</text>
<text x="214.6" y="127.9">J1</text>
<text x="214.6" y="130.4">Conn_01x02</text>
<text x="272.4" y="126.6">R10</text>
<text x="272.4" y="129.1">470</text>
<text x="339" y="130.4">U1</text>
<text x="174.2" y="136.8">PF4/MODE[0]</text>
<text x="235.1" y="135.5">Conn_02x03_Counter_Clockwise</text>
<text x="248.4" y="132.9">J10</text>
<text x="272.4" y="135.5">R11</text>
<text x="312.9" y="136.8">+3.3V</text>
<text x="333.7" y="132.9">AMS1117-3.3</text>
<text x="335.8" y="136.8">VO</text>
<text x="343" y="136.8">VI</text>
<text x="362" y="136.8">VCC</text>
<text x="107.2" y="140.6">Conn_01x03</text>
<text x="111.8" y="138">J3</text>
<text x="133.9" y="141.8">PC0</text>
<text x="174.2" y="141.8">PF5/MODE[1]</text>
<text x="272.4" y="138">470</text>
<text x="290.8" y="141.8">+3.3V</text>
<text x="341.2" y="140.5" transform="rotate(-90 341.2 140.5)">GND</text>
<text x="58.9" y="149.5">SW2</text>
<text x="133.9" y="146.9">PC1</text>
<text x="174.2" y="146.9">PF6/MODE[2]</text>
<text x="227.3" y="148.2">R8</text>
<text x="235" y="148.2">R5</text>
<text x="243.8" y="148.2">R4</text>
<text x="272.4" y="144.4">R12</text>
<text x="272.4" y="146.9">470</text>
<text x="57.1" y="152">WAKEUP</text>
<text x="85.5" y="150.7">+3.3V</text>
<text x="133.9" y="152">PC2</text>
<text x="184.7" y="155.8">DP</text>
<text x="227.3" y="150.7">10K</text>
<text x="235" y="150.7">10K</text>
<text x="243.8" y="150.7">10K</text>
<text x="250.2" y="155.8">GND</text>
<text x="338.3" y="153.3">GND</text>
<text x="58.9" y="159.6">SW1</text>
<text x="92.7" y="159.6">Y2</text>
<text x="102.3" y="160.9">OUT</text>
<text x="102.5" y="159" transform="rotate(-90 102.5 159)">Vdd</text>
<text x="133.9" y="160.9">OSC_IN</text>
<text x="184.6" y="160.9">DN</text>
<text x="214.6" y="157.1">J6</text>
<text x="214.6" y="159.6">Conn_01x02</text>
<text x="25.1" y="167.2">GND</text>
<text x="58" y="162.2">RESET</text>
<text x="76.6" y="162.2">SiT8008xx-7x-xxN</text>
<text x="102.5" y="164.6" transform="rotate(-90 102.5 164.6)">GND</text>
<text x="133.9" y="166">OSC_OUT</text>
<text x="40" y="172.3">10K</text>
<text x="40.6" y="169.8">R7</text>
<text x="54.6" y="169.5">D3</text>
<text x="54.6" y="172">PWR</text>
<text x="87.4" y="171">GND</text>
<text x="112.2" y="169.8">Conn_01x01</text>
<text x="116.3" y="172.3">J13</text>
<text x="179" y="171">STANDBY</text>
<text x="214.6" y="172.3">Conn_01x01</text>
<text x="214.6" y="169.8">J12</text>
<text x="248.8" y="168.5">D4</text>
<text x="249.5" y="171">D</text>
<text x="23.3" y="176.1">+3.3V</text>
<text x="133.9" y="176.1">RESET</text>
<text x="231.6" y="177.4">+3.3V</text>
<text x="233.4" y="179.9">GND</text>
<text x="233.6" y="174.9">VCC</text>
<text x="266.7" y="176.1">J7</text>
<text x="266.7" y="178.7">Conn_01x03</text>
<text x="333" y="179.9">PWR_FLAG</text>
<text x="344.4" y="179.9">PWR_FLAG</text>
<text x="40" y="185">10K</text>
<text x="133.9" y="181.2">WAKEUP</text>
<text x="184.6" y="181.2">NC</text>
<text x="40.6" y="187.6">R9</text>
<text x="133.9" y="191.4">AUcc</text>
<text x="182.3" y="191.4">AGND</text>
<text x="335.8" y="190.1">GND</text>
<text x="347.3" y="190.1">VCC</text>
<text x="133.9" y="196.4">AUcc1</text>
<text x="181.1" y="196.4">AGND1</text>
<text x="133.9" y="201.5">BUcc</text>
<text x="48.7" y="206.6">+3.3V</text>
<text x="133.9" y="206.6">Ucc</text>
<text x="183.4" y="206.6">GND</text>
<text x="221" y="206.6">GND</text>
<text x="74.9" y="211.7">C3</text>
<text x="74.9" y="214.2">22uF</text>
<text x="86.4" y="211.7">C4</text>
<text x="86.4" y="214.2">0,1uF</text>
<text x="99.1" y="211.7">C5</text>
<text x="99.1" y="214.2">0,1uF</text>
<text x="111.8" y="211.7">C6</text>
<text x="111.8" y="214.2">0,1uF</text>
<text x="124.5" y="211.7">C7</text>
<text x="124.5" y="214.2">0,1uF</text>
<text x="50.5" y="219.3">GND</text>
</g>
</svg>
